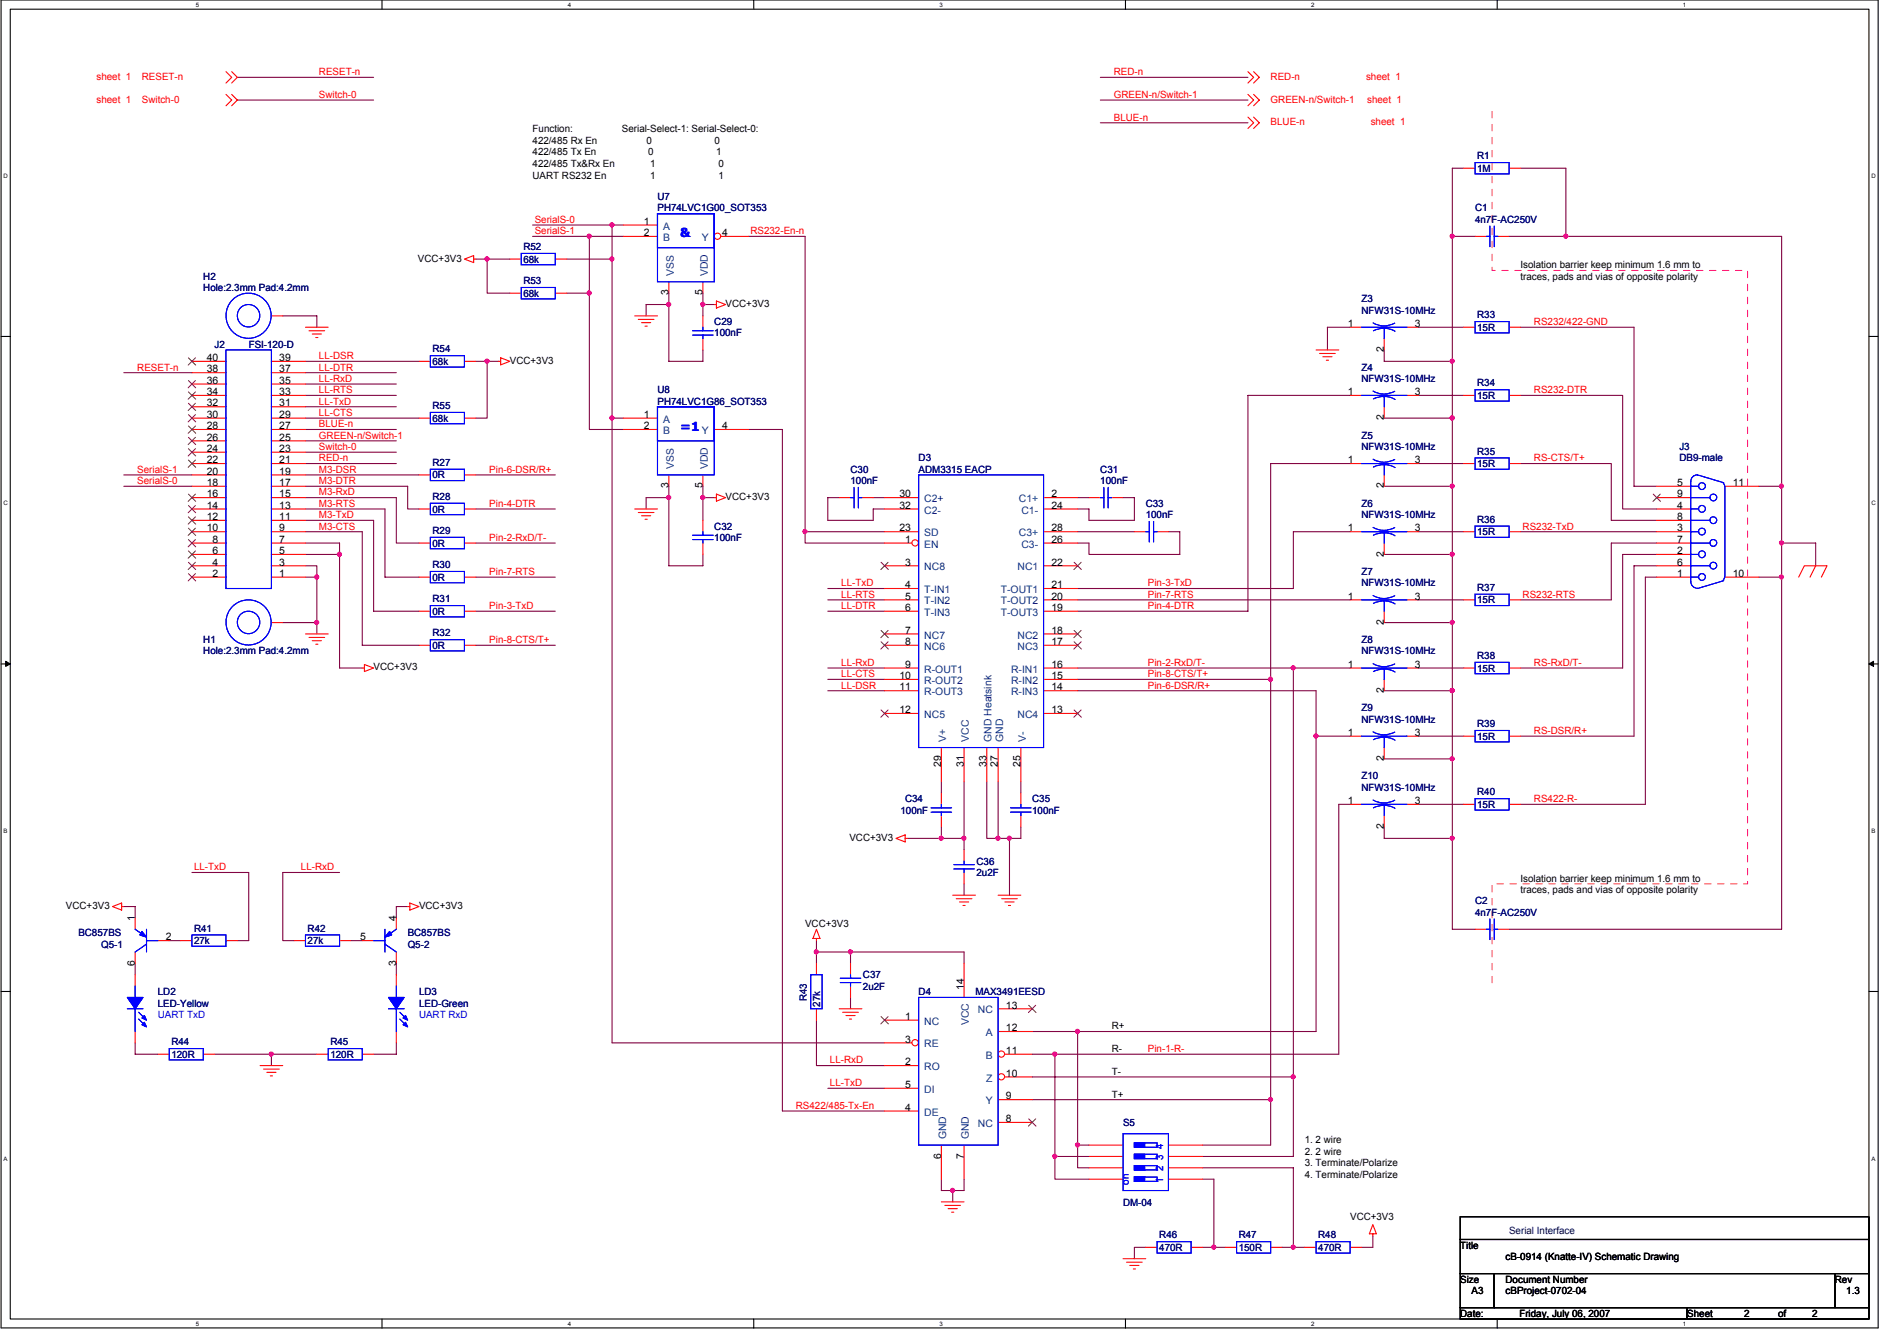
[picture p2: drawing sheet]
<svg xmlns="http://www.w3.org/2000/svg" width="297mm" height="210mm" viewBox="0 0 297 210" stroke-linecap="round" stroke-linejoin="round" font-family="sans-serif">
<path d="M.2 0h293.9v207.9h-293.9zM1.6 1.4h291v205.1h-291z" fill="none" stroke="#000" stroke-width=".17"/>
<g fill="#fff">
<path d="M30.7 .2h.5v1.1h-.5z"/>
<path d="M30.7 206.7h.5v1h-.5z"/>
</g>
<path d="M59.8 0v1.4M59.8 206.5v1.4" fill="none" stroke="#000" stroke-width=".17"/>
<g fill="#fff">
<path d="M88.9 .2h.5v1.1h-.5z"/>
<path d="M88.9 206.7h.5v1h-.5z"/>
</g>
<path d="M118 0v1.4M118 206.5v1.4" fill="none" stroke="#000" stroke-width=".17"/>
<g fill="#fff">
<path d="M147.1 .2h.5v1.1h-.5z"/>
<path d="M147.1 206.7h.5v1h-.5z"/>
</g>
<path d="M176.2 0v1.4M176.2 206.5v1.4" fill="none" stroke="#000" stroke-width=".17"/>
<g fill="#fff">
<path d="M205.3 .2h.5v1.1h-.5z"/>
<path d="M205.3 206.7h.5v1h-.5z"/>
</g>
<path d="M234.4 0v1.4M234.4 206.5v1.4" fill="none" stroke="#000" stroke-width=".17"/>
<g fill="#fff">
<path d="M263.5 .2h.5v1.1h-.5z"/>
<path d="M263.5 206.7h.5v1h-.5z"/>
<path d="M.5 27.1h.7v1h-.7z"/>
<path d="M293 27.1h.7v1h-.7z"/>
<path d="M.5 78.3h.7v1h-.7z"/>
<path d="M293 78.3h.7v1h-.7z"/>
</g>
<path d="M.2 52.7h1.4M292.6 52.7h1.5" fill="none" stroke="#000" stroke-width=".17"/>
<g fill="#fff">
<path d="M.5 129.5h.7v1.1h-.7z"/>
<path d="M293 129.5h.7v1.1h-.7z"/>
</g>
<path d="M.2 103.9h1.4M292.6 103.9h1.5" fill="none" stroke="#000" stroke-width=".17"/>
<path d="M.9 103.5l.7 .4-.7 .4zM292.6 103.9l.8-.4v.8z" fill="#000" stroke="#000" stroke-width=".16"/>
<g fill="#fff">
<path d="M.5 180.8h.7v1.1h-.7z"/>
<path d="M293 180.8h.7v1.1h-.7z"/>
</g>
<path d="M.2 155.2h1.4M292.6 155.2h1.5M228.6 190.5h64v3.5h-64zM228.6 194h64v5.3h-64zM228.6 199.3h5.4v5.4h-5.4zM234 199.3h53.3v5.4h-53.3zM287.3 199.3h5.3v5.4h-5.3zM228.6 204.7h35.6v1.8h-35.6zM264.2 204.7h28.4v1.8h-28.4z" fill="none" stroke="#000" stroke-width=".17"/>
<g fill="none" stroke="#800040" stroke-width=".17">
<path d="M37.2 15.7h21.3M37.2 12.1h21.3M172.3 19.2h23.1M172.3 15.7h23.1M172.3 12.1h23.1M83.4 35.2h14.2M83.4 37h14.2M92.3 37v8.9h-3.6M95.8 35.2v5.4h-7.1M117.2 37h8.9v46.2M227.4 37v108.5h3.6M229.2 26.3h-1.8v10.7h3.6"/>
<path d="M236.3 37h42.7v108.5h-42.7M238.1 26.3h7.1v10.7M19.4 58.3h10.7M44.3 49.4h5.3v1.8M47.8 56.6h17.8M47.8 58.3h14.3M74.5 56.6h3.6M74.5 40.6h5.3M76.3 40.6v5.3h3.5M76.3 56.6v8.8h-1.8M92.3 45.9v21.3h5.3M95.8 40.6v24.8h1.8"/>
<path d="M104.7 45.9v10.7h5.4v-1.8M104.7 47.7h-3.5v1.7M110.1 45.9v1.8h1.7M110.1 47.7v1.7M211.4 51.2h-3.5v3.6M216.7 54.8v1.8h10.7M222.1 51.2h7.1M238.1 51.2h17.8v24.9h3.5M19.4 76.1h10.7M19.4 74.3h10.7M47.8 76.1h16v3.6h1.8M47.8 77.9h14.3v7.1h3.5"/>
<path d="M47.8 79.7h12.5v10.6h5.3M47.8 61.9h14.3M47.8 72.6h14.3M47.8 65.4h17.8M47.8 67.2h14.3M47.8 74.3h17.8M47.8 60.1h14.3M47.8 63.7h14.3M47.8 69h14.3M47.8 70.8h14.3M74.5 79.7h12.4M74.5 74.3h12.4"/>
<path d="M95.8 65.4v97.8h42.7M104.7 76.1v12.5h5.4v-1.8M104.7 77.9h-3.5v1.8M110.1 76.1v1.8h1.7M110.1 77.9v3.5M117.2 67.2h5.3v106.7h16M131.4 77.9h-1.8v3.5h7.1v-1.7h1.8M136.7 77.9h1.8M168.7 77.9h1.8M175.8 77.9h1.8v3.5h-7.1v-1.7h-1.8M211.4 72.6h-12.4v106.6h-10.7M211.4 61.9h-16v33.8h-26.7"/>
<path d="M216.7 76.1h10.7M216.7 65.4h10.7M222.1 61.9h7.1M222.1 72.6h7.1M238.1 72.6h14.2v8.8h7.1M238.1 61.9h16v17.8h5.3M275.4 76.1h3.6M44.3 97.5h5.3M47.8 88.6h1.8v1.7M47.8 86.8h5.4v17.8h3.5M47.8 81.4h10.7v14.3h7.1M47.8 90.3h1.8"/>
<path d="M47.8 83.2h8.9v17.8h8.9M47.8 85h5.4v1.8M49.6 90.3v8.9M74.5 90.3h12.4M74.5 85h12.4M74.5 95.7h12.4M126.1 83.2v1.8h12.4M126.1 83.2h12.4M129.6 93.9h8.9M129.6 92.1h8.9M129.6 95.7h8.9M168.7 93.9h42.7"/>
<path d="M168.7 83.2h8.9M183 83.2h1.7v3.6h-14.2v-1.8h-1.8M211.4 83.2h-8.9v8.9h-33.8M216.7 86.8h10.7M216.7 97.5h10.7M222.1 93.9h7.1M222.1 83.2h7.1M238.1 83.2h21.3M259.4 86.8h-5.3v17.8h-16M259.4 85h-7.1v8.9h-14.2M259.4 90.3h-1.8v35.6h-19.5M259.4 88.6h-3.5v26.6h-17.8"/>
<path d="M275.4 90.3h3.6M279 85h5.3v3.6M74.5 101h12.4M129.6 104.6h8.9M129.6 108.1h8.9M129.6 106.3h8.9M168.7 108.1h37.4v7.1h5.3M168.7 104.6h42.7M168.7 106.3h30.3M202.5 104.6v64M206.1 115.2v46.3h-44.5M216.7 118.8h10.7"/>
<path d="M216.7 108.1h10.7M222.1 104.6h7.1M222.1 115.2h7.1M30.1 136.6h8.8v10.6h-1.7M53.2 136.6h-8.9v10.6h1.8M142.1 131.2h8.9M147.4 122.3v1.8M147.4 129.5v1.7M151 122.3v10.7M151 138.3v1.8M154.5 122.3v8.9h1.8M156.3 122.3v8.9"/>
<path d="M158.1 131.2v8.9M159.8 122.3v1.8M159.8 129.5v1.7h-3.5M211.4 125.9h-1.8v39.1h-44.4M216.7 129.5v1.7h10.7M222.1 125.9h7.1M19.4 141.9h1.8v1.8M21.2 150.8v1.8M26.5 147.2h1.8M54.9 147.2h1.8M62.1 150.8v1.8M63.8 141.9h-1.7v1.8"/>
<path d="M127.8 147.2v3.6M127.8 159.7v7.1h10.7M127.8 149h5.4M133.2 150.8v-1.8h17.8v1.8M133.2 156.1v1.8M21.2 163.2v1.8h3.5M33.6 165h16M42.5 165v1.8M62.1 163.2v1.8h-3.6M129.6 170.3h8.9M161.6 165h3.6v16M161.6 168.6h40.9v12.4h-14.2"/>
<path d="M161.6 172.1h37.4M168.7 179.2v3.6h1.8M168.7 179.2h1.8M168.7 161.5v17.7M147.4 184.6v1.8h3.6v-1.8M149.2 186.4v1.7M165.2 181v3.6h5.3M165.2 181h5.3M179.4 195.2h-1.8v1.8M188.3 184.6h1.8v10.6M188.3 195.2h3.6M188.3 182.8h14.2v12.4"/>
<path d="M200.7 195.2h3.6M215 193.5v1.7h-1.8"/>
</g>
<g fill="#f0f" stroke="#f0f" stroke-width=".17">
<circle cx="165.2" cy="165" r=".32"/>
<circle cx="278.9" cy="90.3" r=".32"/>
<circle cx="278.9" cy="85" r=".32"/>
<circle cx="168.7" cy="179.2" r=".32"/>
<circle cx="165.2" cy="181" r=".32"/>
<circle cx="168.7" cy="161.4" r=".32"/>
<circle cx="202.5" cy="168.5" r=".32"/>
<circle cx="149.2" cy="186.3" r=".32"/>
<circle cx="156.3" cy="131.2" r=".32"/>
<circle cx="158" cy="131.2" r=".32"/>
<circle cx="150.9" cy="131.2" r=".32"/>
<circle cx="126" cy="83.2" r=".32"/>
<circle cx="227.4" cy="56.5" r=".32"/>
<circle cx="227.4" cy="131.2" r=".32"/>
<circle cx="227.4" cy="118.8" r=".32"/>
<circle cx="227.4" cy="108.1" r=".32"/>
<circle cx="227.4" cy="97.4" r=".32"/>
<circle cx="227.4" cy="86.8" r=".32"/>
<circle cx="227.4" cy="65.4" r=".32"/>
<circle cx="147.4" cy="131.2" r=".32"/>
<circle cx="227.4" cy="76.1" r=".32"/>
<circle cx="190" cy="195.2" r=".32"/>
<circle cx="202.5" cy="195.2" r=".32"/>
<circle cx="104.7" cy="47.6" r=".32"/>
<circle cx="104.7" cy="77.9" r=".32"/>
<circle cx="110" cy="77.9" r=".32"/>
<circle cx="110" cy="47.6" r=".32"/>
<circle cx="227.4" cy="37" r=".32"/>
<circle cx="278.9" cy="76.1" r=".32"/>
<circle cx="245.2" cy="37" r=".32"/>
<circle cx="202.5" cy="104.5" r=".32"/>
<circle cx="206.1" cy="115.2" r=".32"/>
<circle cx="198.9" cy="106.3" r=".32"/>
<circle cx="92.3" cy="37" r=".32"/>
<circle cx="95.8" cy="40.5" r=".32"/>
<circle cx="92.3" cy="45.9" r=".32"/>
<circle cx="95.8" cy="65.4" r=".32"/>
<circle cx="133.2" cy="149" r=".32"/>
<circle cx="127.8" cy="149" r=".32"/>
<circle cx="42.5" cy="165" r=".32"/>
<circle cx="49.6" cy="97.4" r=".32"/>
<circle cx="49.6" cy="90.3" r=".32"/>
<circle cx="53.1" cy="86.8" r=".32"/>
<circle cx="95.8" cy="35.2" r=".32"/>
<circle cx="76.3" cy="40.5" r=".32"/>
<circle cx="76.3" cy="56.5" r=".32"/>
<circle cx="198.9" cy="172.1" r=".32"/>
</g>
<g fill="none" stroke="#f00" stroke-width=".17">
<path d="M35.4 11.2l.9 .9-.9 .9M35.4 14.8l.9 .9-.9 .9M36.3 11.2l.9 .9-.9 .9M36.3 14.8l.9 .9-.9 .9M195.4 18.3l.9 .9-.9 .9M195.4 11.2l.9 .9-.9 .9M195.4 14.8l.9 .9-.9 .9M196.3 18.3l.9 .9-.9 .9M196.3 11.2l.9 .9-.9 .9M196.3 14.8l.9 .9-.9 .9M229.2 26.3h1.8M236.3 26.3h1.8"/>
<path d="M47.8 51.2h3.6M48.4 51.8h2.4M48.9 52.3h1.4M49.4 52.8h.4M72.7 40.6l1.5-.6v1.1zM74.2 40.6h.3M78.1 56.6h.3M78.4 56l1.4 .6-1.4 .5zM99.4 49.4h3.6M99.9 50h2.5M100.5 50.5h1.4M101 51.1h.3"/>
<path d="M111.8 47.7h.4M112.2 47.1l1.4 .6-1.4 .5zM206.1 54.8h3.5M206.6 55.3h2.5M207.1 55.8h1.5M207.7 56.4h.3M65.6 79.7h1.8M65.6 74.3h1.8M72.7 79.7h1.8M72.7 74.3h1.8M99.4 79.7h3.6M111.8 77.9h.4"/>
<path d="M112.2 77.3l1.4 .6-1.4 .5zM131.4 77.9h1.8M135 77.9h1.7M138.5 79.7h5.3M138.5 77.9h5.3M163.4 79.7h5.3M163.4 77.9h5.3M211.4 72.6h1.8M216.7 74.3v1.8M220.3 72.6h1.8M47.8 99.2h3.6M48.4 99.8h2.4"/>
<path d="M99.9 80.2h2.5M100.5 80.7h1.4M101 81.3h.3M110.1 81.4v1.8M110.1 85v1.8M138.5 99.2h5.3M138.5 93.9h5.3M138.5 95.7h5.3M138.5 92.1h5.3M138.5 83.2h5.3M163.4 93.9h5.3M163.4 95.7h5.3"/>
<path d="M163.4 92.1h5.3M163.4 83.2h5.3M163.4 85h5.3M229.2 93.9h1.8M236.3 93.9h1.8M281.6 90.3l.9-1.7h3.6l-.9 1.7M284.3 88.6l-.9 1.7M48.9 100.3h1.4M49.4 100.8h.4M56.7 104.6h.4M57.1 104l1.4 .6-1.4 .5zM138.5 104.6h5.3"/>
<path d="M138.5 108.1h5.3M138.5 106.3h5.3M138.5 101h5.3M147.4 117v5.3M151 117v5.3M156.3 117v5.3M159.8 117v5.3M163.4 104.6h5.3M163.4 108.1h5.3M163.4 106.3h5.3M211.4 115.2h1.8M216.7 117v1.8"/>
<path d="M220.3 115.2h1.8M140.3 131.2l1.4-.5v1.1zM141.7 131.2h.4M17.6 141.9l1.4-.5v1.1zM19 141.9h.4M63.8 141.9h.4M64.2 141.4l1.4 .5-1.4 .6zM127.8 145.5l.6 1.4h-1.1zM127.8 146.9v.3M131.4 157.9h3.6M131.9 158.5h2.5M132.5 159h1.4"/>
<path d="M133 159.5h.3M133.2 150.8v1.8M133.2 154.3v1.8M149.2 140.1h3.5M149.7 140.7h2.5M150.2 141.2h1.5M150.8 141.7h.3M156.3 140.1h3.5M156.8 140.7h2.5M157.3 141.2h1.5M157.9 141.7h.3M40.7 166.8h3.6"/>
<path d="M41.3 167.3h2.4M41.8 167.9h1.4M42.3 168.4h.4M147.4 188.1h3.6M148 188.7h2.4M148.5 189.2h1.4M149 189.7h.3M175.8 197h3.6M176.4 197.6h2.5M176.9 198.1h1.4M177.5 198.6h.3M179.4 195.2h1.8"/>
<path d="M186.5 195.2h1.8M215 191.7l.5 1.4h-1.1zM215 193.1v.4"/>
</g>
<path d="M233.6 17.4v24.9h40v96h-40v16" fill="none" stroke="#ff0080" stroke-width=".16" stroke-dasharray="1 1 1 1 1 1 1 1"/>
<g fill="none" stroke="#00f" stroke-width=".17">
<path d="M231 25.4h5.3v1.8h-5.3zM67.4 73.4h5.3v1.8h-5.3zM67.4 78.8h5.3v1.8h-5.3zM133.2 77.9h.5M133.7 76.3v3.2M134.4 76.3v3.2M134.4 77.9h.6M213.2 72.6h7.1M215 71.9a3.4 3.4 0 0 0 3.4 0M215.1 73.1a3.6 3.6 0 0 1 3.3 .1M216.7 72.7v1.6M108.5 84.5h3.2"/>
<path d="M108.5 83.8h3.2M110.1 83.2v.6M110.1 84.5v.5M231 93h5.3v1.8h-5.3zM213.2 115.2h7.1M215 114.6a3.4 3.4 0 0 0 3.4 0M215.1 115.8a3.6 3.6 0 0 1 3.3 .1M216.7 115.4v1.6M131.6 153.8h3.2M131.6 153.1h3.2M133.2 152.6v.5M133.2 153.8v.5"/>
<path d="M181.2 194.4h5.3v1.7h-5.3z"/>
</g>
<path d="M138 98.7l1.1 1.1M139.1 98.7l-1.2 1.1M138 100.5l1.1 1.1M139.1 100.5l-1.2 1.1" fill="none" stroke="#804000" stroke-width=".16"/>
<circle cx="143.3" cy="85" r=".5" fill="#fff" stroke="#f00" stroke-width=".17"/>
<g fill="none" stroke="#f00" stroke-width=".17">
<path d="M97.6 37h5.4M97.6 35.2h5.4M231 37h1.7M234.5 37h1.8M79.8 40.6h1.8M86.9 40.6h1.8M104.7 44.1v1.8M110.1 49.4v1.8M110.1 53v1.8M211.4 51.2h1.8M216.7 53v1.8M220.3 51.2h1.8"/>
<path d="M97.6 65.4h5.4M97.6 67.2h5.4M104.7 74.3v1.8M110.1 74.3v1.8M111.8 67.2h5.4M211.4 61.9h1.8M216.7 63.7v1.7M220.3 61.9h1.8M229.2 61.9h1.8M236.3 61.9h1.8M42.5 97.5h1.8M65.6 85h1.8"/>
<path d="M65.6 90.3h1.8M65.6 95.7h1.8M72.7 85h1.8M72.7 90.3h1.8M72.7 95.7h1.8M138.5 85h4.3M138.5 88.6h5.3M163.4 88.6h5.3M163.4 99.2h5.3M229.2 83.2h1.8M236.3 83.2h1.8M65.6 101h1.8"/>
<path d="M72.7 101h1.8M138.5 111.7h5.3M154.5 117v5.3M163.4 111.7h5.3M163.4 101h5.3M229.2 115.2h1.8M236.3 115.2h1.8M147.4 124.1v1.8M147.4 127.7v1.8M159.8 124.1v1.8M159.8 127.7v1.8M229.2 125.9h1.8"/>
<path d="M236.3 125.9h1.8M21.2 143.7v1.8M21.2 149v1.8M24.7 147.2h1.8M28.3 147.2h1.8M35.4 147.2h1.8M49.6 165h1.8M56.7 165h1.8M170.5 179.2h5.3M183 179.2h5.3M170.5 184.6h5.3M170.5 182.8h5.3"/>
<path d="M170.5 181h5.3M183 184.6h5.3M183 182.8h5.3M183 181h5.3M191.9 195.2h1.7M199 195.2h1.7M204.3 195.2h1.8M211.4 195.2h1.8"/>
</g>
<path d="M138 88l1.1 1.2M139.1 88l-1.2 1.2M168.2 98.7l1.1 1.1M168.2 88l1.1 1.2M169.3 98.7l-1.2 1.1M169.3 88l-1.2 1.2M138 111.1l1.1 1.2M139.1 111.1l-1.2 1.2M168.2 111.1l1.1 1.2M168.2 100.5l1.1 1.1M169.3 111.1l-1.2 1.2M169.3 100.5l-1.2 1.1" fill="none" stroke="#804000" stroke-width=".16"/>
<g fill="none" stroke="#00f" stroke-width=".17">
<path d="M81.6 39.7h5.3v1.7h-5.3zM232.7 37h.6M233.3 35.4v3.2M234 35.4v3.2M234 37h.5M108.5 52.5h3.2M108.5 51.8h3.2M110.1 51.2v.6M110.1 52.5v.5M213.2 51.2h7.1M215 50.5a3.4 3.4 0 0 0 3.4 .1M215.1 51.8a3.6 3.6 0 0 1 3.3 .1"/>
<path d="M216.7 51.4v1.6M103 63.7h8.8v10.6h-8.8zM103 63.7h8.8v5.3h-8.8zM143.8 74.3h19.6v42.7h-19.6zM213.2 61.9h7.1M215 61.2a3.4 3.4 0 0 0 3.4 .1M215.1 62.4a3.6 3.6 0 0 1 3.3 .1M216.7 62.1v1.6M231 61h5.3v1.8h-5.3zM67.4 84.1h5.3v1.8h-5.3zM67.4 89.5h5.3v1.7h-5.3zM67.4 94.8h5.3v1.8h-5.3z"/>
<path d="M231 82.3h5.3v1.8h-5.3zM67.4 100.1h5.3v1.8h-5.3zM231 114.3h5.3v1.8h-5.3zM145.8 127.1h3.2M145.8 126.4h3.2M147.4 125.9v.5M147.4 127.1v.6M158.2 127.1h3.3M158.2 126.4h3.3M159.8 125.9v.5M159.8 127.1v.6M231 125h5.3v1.8h-5.3z"/>
<path d="M21.2 145.5l1.7 1.2M22.9 147.8l-1.7 1.2M22.9 145.5v3.5M22.9 147.2h1.8M30.1 146.3h5.3v1.8h-5.3zM51.4 164.1h5.3v1.8h-5.3zM175.8 177.5h7.2v8.9h-7.2zM177.6 178.9h3.6v.7h-3.6zM177.6 180.7h3.6v.7h-3.6zM177.6 182.5h3.6v.6h-3.6zM177.6 184.2h3.6v.7h-3.6zM193.6 194.4h5.4v1.7h-5.4z"/>
<path d="M206.1 194.4h5.3v1.7h-5.3z"/>
<circle cx="38.9" cy="97.4" r="1.76"/>
<circle cx="38.9" cy="97.4" r="3.5"/>
</g>
<g fill="#00f" stroke="#00f" stroke-width=".17">
<path d="M177.6 184.2h1.6v.7h-1.6z" fill-rule="evenodd"/>
<path d="M177.6 182.5h1.6v.6h-1.6z" fill-rule="evenodd"/>
<path d="M177.6 180.7h1.6v.7h-1.6z" fill-rule="evenodd"/>
<path d="M177.6 178.9h1.6v.7h-1.6z" fill-rule="evenodd"/>
<path d="M177.6 184.2h1.6v.7h-1.6z" fill-rule="evenodd"/>
<path d="M177.6 182.5h1.6v.6h-1.6z" fill-rule="evenodd"/>
<path d="M177.6 180.7h1.6v.7h-1.6z" fill-rule="evenodd"/>
<path d="M177.6 178.9h1.6v.7h-1.6z" fill-rule="evenodd"/>
<path d="M22.2 145.8l.7 .9-1-.4z" fill-rule="evenodd"/>
<path d="M22.2 145.8l.7 .9-1-.4z" fill-rule="evenodd"/>
</g>
<circle cx="112.4" cy="37" r=".5" fill="#fff" stroke="#f00" stroke-width=".17"/>
<g fill="none" stroke="#f00" stroke-width=".17">
<path d="M112.9 37h4.3M30.1 58.3h5.3M30.1 56.6h5.3M42.5 58.3h5.3M42.5 56.6h5.3M65.6 56.6h1.8M72.7 56.6h1.8M79.8 45.9h1.8M86.9 45.9h1.8M110.1 44.1v1.8M30.1 77.9h5.3M30.1 65.4h5.3"/>
<path d="M30.1 76.1h5.3M30.1 79.7h5.3M30.1 74.3h5.3M30.1 72.6h5.3M30.1 70.8h5.3M30.1 69h5.3M30.1 67.2h5.3M30.1 63.7h5.3M30.1 61.9h5.3M30.1 60.1h5.3M42.5 77.9h5.3M42.5 65.4h5.3"/>
<path d="M42.5 76.1h5.3M42.5 79.7h5.3M42.5 74.3h5.3M42.5 72.6h5.3M42.5 70.8h5.3M42.5 69h5.3M42.5 67.2h5.3M42.5 63.7h5.3M42.5 61.9h5.3M42.5 60.1h5.3M65.6 65.4h1.8M72.7 65.4h1.8"/>
<path d="M170.5 77.9h1.8M174.1 77.9h1.7M259.4 77.9h5.3M259.4 76.1h5.3M259.4 79.7h5.3M270.1 76.1h5.3M30.1 81.4h5.3M30.1 83.2h5.3M30.1 85h5.3M30.1 86.8h5.3M30.1 88.6h5.3M30.1 90.3h5.3"/>
<path d="M42.5 81.4h5.3M42.5 83.2h5.3M42.5 85h5.3M42.5 86.8h5.3M42.5 88.6h5.3M42.5 90.3h5.3M259.4 81.4h5.3M259.4 83.2h5.3M259.4 85h5.3M259.4 86.8h5.3M259.4 88.6h5.3M259.4 90.3h5.3"/>
<path d="M270.1 90.3h5.3M229.2 104.6h1.8M236.3 104.6h1.8M151 133v1.8M151 136.6v1.7M211.4 125.9h1.8M216.7 127.7v1.8M220.3 125.9h1.8M46.1 147.2h1.7M53.2 147.2h1.7M62.1 152.6v1.7M138.5 159.7h5.3"/>
<path d="M231 145.5h1.7M234.5 145.5h1.8M24.7 165h1.8M31.8 165h1.8M62.1 161.5v1.7M138.5 166.8h5.3"/>
</g>
<g fill="none" stroke="#00f" stroke-width=".17">
<path d="M103 33.4h8.8v10.7h-8.8zM103 33.4h8.8v5.4h-8.8zM35.4 54.8h7.1v37.3h-7.1zM67.4 55.7h5.3v1.7h-5.3zM81.6 45h5.3v1.8h-5.3zM67.4 64.6h5.3v1.7h-5.3zM172.3 77.9h.5M172.8 76.3v3.2M173.5 76.3v3.2M173.5 77.9h.6M264.7 77.9h3.1M264.7 76.1h1.3"/>
<path d="M264.7 79.7h1.3M269.8 75.6l.2 .5M269.9 75.6l-4.1-1.3a1.01 1.01 0 0 0-1.1 1.1v15.7a1.03 1.03 0 0 0 1.1 1M270.1 76.1v14.2M264.7 81.4h3.1M264.7 83.2h1.3M264.7 85h3.1M264.7 86.8h1.3M264.7 88.6h3.1M264.7 90.3h1.3M269.9 90.9l-4.1 1.2M270 90.3l-.2 .5"/>
<path d="M231 103.7h5.3v1.8h-5.3zM149.3 136h3.3M149.3 135.3h3.3M151 134.8v.5M151 136v.6M213.2 125.9h7.1M215 125.2a3.4 3.4 0 0 0 3.4 .1M215.1 126.4a3.6 3.6 0 0 1 3.3 .1M216.7 126.1v1.6M47.8 146.3h5.4v1.8h-5.4zM60.8 157.9h2.5M62.1 154.3v1.8"/>
<path d="M62.1 157.9v3.6M62.6 158.5l1.1 1M62.6 159.5l1.1 1.1M232.7 145.5h.6M233.3 143.8v3.3M234 143.8v3.3M234 145.5h.5M26.5 164.1h5.3v1.8h-5.3z"/>
<circle cx="266.5" cy="79.6" r=".54"/>
<circle cx="266.5" cy="76.1" r=".54"/>
<circle cx="268.3" cy="77.9" r=".54"/>
<circle cx="266.5" cy="86.8" r=".54"/>
<circle cx="266.5" cy="83.2" r=".54"/>
<circle cx="266.5" cy="90.3" r=".54"/>
<circle cx="268.3" cy="81.4" r=".54"/>
<circle cx="268.3" cy="88.5" r=".54"/>
<circle cx="268.3" cy="85" r=".54"/>
</g>
<g fill="none" stroke="#804000" stroke-width=".16">
<path d="M29.5 59.6l1.1 1.1M29.5 56l1.1 1.1M30.6 59.6l-1.1 1.1M30.6 56l-1.1 1.1M29.5 79.1l1.1 1.2M29.5 77.3l1.1 1.2M29.5 72l1.1 1.2M29.5 70.2l1.1 1.2M29.5 68.5l1.1 1.1M29.5 66.7l1.1 1.1M29.5 64.9l1.1 1.1M29.5 63.1l1.1 1.2"/>
<path d="M29.5 61.3l1.1 1.2M30.6 79.1l-1.1 1.2M30.6 77.3l-1.1 1.2M30.6 72l-1.1 1.2M30.6 70.2l-1.1 1.2M30.6 68.5l-1.1 1.1M30.6 66.7l-1.1 1.1M30.6 64.9l-1.1 1.1M30.6 63.1l-1.1 1.2M30.6 61.3l-1.1 1.2M258.9 77.3l1.1 1.2M260 77.3l-1.2 1.2"/>
<path d="M29.5 89.8l1.1 1.1M29.5 88l1.1 1.2M29.5 86.2l1.1 1.2M29.5 84.5l1.1 1.1M29.5 82.7l1.1 1.1M29.5 80.9l1.1 1.1M30.6 89.8l-1.1 1.1M30.6 88l-1.1 1.2M30.6 86.2l-1.1 1.2M30.6 84.5l-1.1 1.1M30.6 82.7l-1.1 1.1M30.6 80.9l-1.1 1.1"/>
<path d="M138 159.1l1.1 1.2M139.1 159.1l-1.2 1.2"/>
</g>
<g fill="#00f" stroke="#00f" stroke-width=".17">
<path d="M63.1 160.4l.4-.4 .3 .7z" fill-rule="evenodd"/>
<path d="M63.1 159.3l.4-.3 .3 .7z" fill-rule="evenodd"/>
<path d="M60.8 156.1h2.5l-1.2 1.8z" fill-rule="evenodd"/>
<path d="M63.1 160.4l.4-.4 .3 .7z" fill-rule="evenodd"/>
<path d="M63.1 159.3l.4-.3 .3 .7z" fill-rule="evenodd"/>
<path d="M60.8 156.1h2.5l-1.2 1.8z" fill-rule="evenodd"/>
</g>
<circle cx="143.3" cy="163.2" r=".5" fill="#fff" stroke="#f00" stroke-width=".17"/>
<path d="M151 150.8v5.3M156.3 157.9h5.3M138.5 163.2h4.3M138.5 173.9h5.3M138.5 170.3h5.3M147.4 179.2v5.4M151 179.2v5.4M156.3 175.7h5.3M156.3 172.1h5.3" fill="none" stroke="#f00" stroke-width=".17"/>
<path d="M161.1 157.4l1.1 1.1M162.2 157.4l-1.2 1.1M161.1 175.1l1.1 1.2M162.2 175.1l-1.2 1.2" fill="none" stroke="#804000" stroke-width=".16"/>
<circle cx="156.8" cy="168.5" r=".5" fill="#fff" stroke="#f00" stroke-width=".17"/>
<path d="M157.3 168.6h4.3" fill="none" stroke="#f00" stroke-width=".17"/>
<circle cx="156.8" cy="165" r=".5" fill="#fff" stroke="#f00" stroke-width=".17"/>
<g fill="none" stroke="#f00" stroke-width=".17">
<path d="M42.5 49.4h1.8M229.2 51.2h1.8M236.3 51.2h1.8M229.2 72.6h1.8M236.3 72.6h1.8M177.6 83.2h1.8M181.2 83.2h1.8M211.4 93.9h1.8M211.4 83.2h1.8M216.7 85v1.8M216.7 95.7v1.8M220.3 93.9h1.8"/>
<path d="M220.3 83.2h1.8M211.4 104.6h1.8M216.7 106.3v1.8M220.3 104.6h1.8M21.2 152.6v1.7M56.7 147.2h1.8M62.1 143.7v1.8M62.1 149v1.8M127.8 150.8v1.8M127.8 157.9v1.8M21.2 161.5v1.7M156.3 161.5h5.3"/>
<path d="M157.3 165h4.3"/>
</g>
<g fill="none" stroke="#00f" stroke-width=".17">
<path d="M231 50.3h5.3v1.8h-5.3zM231 71.7h5.3v1.7h-5.3zM179.4 83.2h.6M180 81.6v3.2M180.6 81.6v3.2M180.6 83.2h.6M213.2 93.9h7.1M213.2 83.2h7.1M215 93.2a3.4 3.4 0 0 0 3.4 .1M215 82.5a3.4 3.4 0 0 0 3.4 .1M215.1 94.4a3.6 3.6 0 0 1 3.3 .1M215.1 83.8a3.6 3.6 0 0 1 3.3 .1"/>
<path d="M216.7 83.4v1.6M216.7 94.1v1.6M213.2 104.6h7.1M215 103.9a3.4 3.4 0 0 0 3.4 0M215.1 105.1a3.6 3.6 0 0 1 3.3 .1M216.7 104.7v1.6M19.9 157.9h2.5M21.2 154.3v1.8M21.2 157.9v3.6M21.7 158.5l1.1 1M21.7 159.5l1.1 1.1M58.5 147.2h1.8"/>
<path d="M60.3 147.8l1.8 1.2M60.3 145.5v3.5M62.1 145.5l-1.8 1.2M127 152.6h1.7v5.3h-1.7zM143.8 156.1h12.5v23.1h-12.5z"/>
<circle cx="38.9" cy="49.4" r="1.76"/>
<circle cx="38.9" cy="49.4" r="3.5"/>
</g>
<g fill="#00f" stroke="#00f" stroke-width=".17">
<path d="M22.2 160.4l.4-.4 .3 .7z" fill-rule="evenodd"/>
<path d="M22.2 159.3l.4-.3 .3 .7z" fill-rule="evenodd"/>
<path d="M19.9 156.1h2.5l-1.2 1.8z" fill-rule="evenodd"/>
<path d="M22.2 160.4l.4-.4 .3 .7z" fill-rule="evenodd"/>
<path d="M22.2 159.3l.4-.3 .3 .7z" fill-rule="evenodd"/>
<path d="M19.9 156.1h2.5l-1.2 1.8z" fill-rule="evenodd"/>
<path d="M61 145.8l.3 .5-1 .4z" fill-rule="evenodd"/>
<path d="M61 145.8l.3 .5-1 .4z" fill-rule="evenodd"/>
</g>
<g fill="#f0f" stroke="#f0f" stroke-width=".17">
<circle cx="165.2" cy="165" r=".32"/>
<circle cx="278.9" cy="90.3" r=".32"/>
<circle cx="278.9" cy="85" r=".32"/>
<circle cx="168.7" cy="179.2" r=".32"/>
<circle cx="165.2" cy="181" r=".32"/>
<circle cx="168.7" cy="161.4" r=".32"/>
<circle cx="202.5" cy="168.5" r=".32"/>
<circle cx="149.2" cy="186.3" r=".32"/>
<circle cx="156.3" cy="131.2" r=".32"/>
<circle cx="158" cy="131.2" r=".32"/>
<circle cx="150.9" cy="131.2" r=".32"/>
<circle cx="126" cy="83.2" r=".32"/>
<circle cx="227.4" cy="56.5" r=".32"/>
<circle cx="227.4" cy="131.2" r=".32"/>
<circle cx="227.4" cy="118.8" r=".32"/>
<circle cx="227.4" cy="108.1" r=".32"/>
<circle cx="227.4" cy="97.4" r=".32"/>
<circle cx="227.4" cy="86.8" r=".32"/>
<circle cx="227.4" cy="65.4" r=".32"/>
<circle cx="147.4" cy="131.2" r=".32"/>
<circle cx="227.4" cy="76.1" r=".32"/>
<circle cx="190" cy="195.2" r=".32"/>
<circle cx="202.5" cy="195.2" r=".32"/>
<circle cx="104.7" cy="47.6" r=".32"/>
<circle cx="104.7" cy="77.9" r=".32"/>
<circle cx="110" cy="77.9" r=".32"/>
<circle cx="110" cy="47.6" r=".32"/>
<circle cx="227.4" cy="37" r=".32"/>
<circle cx="278.9" cy="76.1" r=".32"/>
<circle cx="245.2" cy="37" r=".32"/>
<circle cx="202.5" cy="104.5" r=".32"/>
<circle cx="206.1" cy="115.2" r=".32"/>
<circle cx="198.9" cy="106.3" r=".32"/>
<circle cx="92.3" cy="37" r=".32"/>
<circle cx="95.8" cy="40.5" r=".32"/>
<circle cx="92.3" cy="45.9" r=".32"/>
<circle cx="95.8" cy="65.4" r=".32"/>
<circle cx="133.2" cy="149" r=".32"/>
<circle cx="127.8" cy="149" r=".32"/>
<circle cx="42.5" cy="165" r=".32"/>
<circle cx="49.6" cy="97.4" r=".32"/>
<circle cx="49.6" cy="90.3" r=".32"/>
<circle cx="53.1" cy="86.8" r=".32"/>
<circle cx="95.8" cy="35.2" r=".32"/>
<circle cx="76.3" cy="40.5" r=".32"/>
<circle cx="76.3" cy="56.5" r=".32"/>
<circle cx="198.9" cy="172.1" r=".32"/>
</g>
<g font-size="1.9" fill="#00f">
<text x="106.5" y="37.2">&amp;</text>
<text x="106.5" y="67.4">=1</text>
</g>
<g font-size="1.6" fill="#f00">
<text x="49.9" y="11.8">RESET-n</text>
<text x="174.4" y="11.8">RED-n</text>
<text x="15.1" y="12.5">sheet 1</text>
<text x="15.1" y="16">sheet 1</text>
<text x="22.2" y="12.5">RESET-n</text>
<text x="22.2" y="16">Switch-0</text>
<text x="49.9" y="15.3">Switch-0</text>
<text x="174.4" y="15.3">GREEN-n/Switch-1</text>
<text x="199" y="12.5">RED-n</text>
<text x="199" y="16">GREEN-n/Switch-1</text>
<text x="213.9" y="12.5">sheet 1</text>
<text x="214.1" y="16">sheet 1</text>
<text x="174.4" y="18.9">BLUE-n</text>
<text x="199" y="19.6">BLUE-n</text>
<text x="214.6" y="19.6">sheet 1</text>
<text x="83.7" y="34.9">SerialS-0</text>
<text x="83.7" y="36.7">SerialS-1</text>
<text x="117.5" y="36.7">RS232-En-n</text>
<text x="240.2" y="50.9">RS232/422-GND</text>
<text x="21.5" y="58">RESET-n</text>
<text x="49.9" y="56.2">LL-DSR</text>
<text x="49.9" y="58">LL-DTR</text>
<text x="49.9" y="59.8">LL-RxD</text>
<text x="49.9" y="61.6">LL-RTS</text>
<text x="49.9" y="63.3">LL-TxD</text>
<text x="49.9" y="65.1">LL-CTS</text>
<text x="240.2" y="61.6">RS232-DTR</text>
<text x="49.9" y="66.9">BLUE-n</text>
<text x="49.9" y="68.7">GREEN-n/Switch-1</text>
<text x="49.9" y="70.4">Switch-0</text>
<text x="21.5" y="75.8">SerialS-0</text>
<text x="21.5" y="74">SerialS-1</text>
<text x="49.9" y="77.6">M3-RxD</text>
<text x="49.9" y="75.8">M3-DTR</text>
<text x="49.9" y="74">M3-DSR</text>
<text x="49.9" y="72.2">RED-n</text>
<text x="76.6" y="74">Pin-6-DSR/R+</text>
<text x="240.2" y="72.2">RS-CTS/T+</text>
<text x="49.9" y="82.9">M3-CTS</text>
<text x="49.9" y="81.1">M3-TxD</text>
<text x="49.9" y="79.3">M3-RTS</text>
<text x="76.6" y="79.3">Pin-4-DTR</text>
<text x="238.4" y="82.9">RS232-TxD</text>
<text x="76.6" y="84.7">Pin-2-RxD/T-</text>
<text x="76.6" y="90">Pin-7-RTS</text>
<text x="76.6" y="95.3">Pin-3-TxD</text>
<text x="131.7" y="91.8">LL-TxD</text>
<text x="131.7" y="93.6">LL-RTS</text>
<text x="131.7" y="95.3">LL-DTR</text>
<text x="179.7" y="91.8">Pin-3-TxD</text>
<text x="179.7" y="93.6">Pin-7-RTS</text>
<text x="179.7" y="95.3">Pin-4-DTR</text>
<text x="238.4" y="93.6">RS232-RTS</text>
<text x="76.6" y="100.7">Pin-8-CTS/T+</text>
<text x="131.7" y="104.2">LL-RxD</text>
<text x="131.7" y="106">LL-CTS</text>
<text x="131.7" y="107.8">LL-DSR</text>
<text x="179.7" y="107.8">Pin-6-DSR/R+</text>
<text x="179.7" y="106">Pin-8-CTS/T+</text>
<text x="179.7" y="104.2">Pin-2-RxD/T-</text>
<text x="240.2" y="104.2">RS-RxD/T-</text>
<text x="240.2" y="114.9">RS-DSR/R+</text>
<text x="240.2" y="125.6">RS422-R-</text>
<text x="30.4" y="136.2">LL-TxD</text>
<text x="47.1" y="136.2">LL-RxD</text>
<text x="130" y="166.5">LL-RxD</text>
<text x="179.7" y="164.7">Pin-1-R-</text>
<text x="124.6" y="173.6">RS422/485-Tx-En</text>
<text x="130" y="170">LL-TxD</text>
</g>
<g font-size="1.6">
<text x="83.4" y="20.7">Function:</text>
<text x="83.4" y="22.5">422/485 Rx En</text>
<text x="97.4" y="20.7">Serial-Select-1: Serial-Select-0:</text>
<text x="101.2" y="22.5">0</text>
<text x="111.9" y="22.5">0</text>
<text x="83.4" y="24.3">422/485 Tx En</text>
<text x="83.4" y="26.1">422/485 Tx&amp;Rx En</text>
<text x="83.4" y="27.9">UART RS232 En</text>
<text x="101.5" y="24.3">0</text>
<text x="101.8" y="27.9">1</text>
<text x="101.8" y="26.1">1</text>
<text x="112.1" y="24.3">1</text>
<text x="112.5" y="27.9">1</text>
<text x="112.5" y="26.1">0</text>
<text x="100.8" y="35.2">1</text>
<text x="65.4" y="40.9">VCC+3V3</text>
<text x="100.8" y="37">2</text>
<text x="113.1" y="37">4</text>
<text x="238.1" y="42">Isolation barrier keep minimum 1.6 mm to</text>
<text x="104.7" y="46.2" transform="rotate(-90 104.7 46.2)">3</text>
<text x="110" y="46.2" transform="rotate(-90 110 46.2)">5</text>
<text x="238.1" y="43.8">traces, pads and vias of opposite polarity</text>
<text x="113.6" y="48">VCC+3V3</text>
<text x="211.1" y="51.2">1</text>
<text x="221.5" y="51.2">3</text>
<text x="32.4" y="58.3">38</text>
<text x="32.4" y="56.5">40</text>
<text x="43.7" y="58.3">37</text>
<text x="43.7" y="56.5">39</text>
<text x="79.8" y="56.9">VCC+3V3</text>
<text x="216.7" y="55.1" transform="rotate(-90 216.7 55.1)">2</text>
<text x="32.4" y="65.4">30</text>
<text x="32.4" y="63.6">32</text>
<text x="32.4" y="61.8">34</text>
<text x="32.4" y="60.1">36</text>
<text x="43.7" y="65.4">29</text>
<text x="43.7" y="63.6">31</text>
<text x="43.7" y="61.8">33</text>
<text x="43.7" y="60.1">35</text>
<text x="100.8" y="65.4">1</text>
<text x="211.1" y="61.8">1</text>
<text x="216.7" y="65.8" transform="rotate(-90 216.7 65.8)">2</text>
<text x="221.5" y="61.8">3</text>
<text x="32.4" y="70.7">24</text>
<text x="32.4" y="69">26</text>
<text x="32.4" y="67.2">28</text>
<text x="43.7" y="70.7">23</text>
<text x="43.7" y="69">25</text>
<text x="43.7" y="67.2">27</text>
<text x="100.8" y="67.2">2</text>
<text x="113.1" y="67.2">4</text>
<text x="32.4" y="77.9">16</text>
<text x="32.4" y="76.1">18</text>
<text x="32.4" y="74.3">20</text>
<text x="32.4" y="72.5">22</text>
<text x="43.7" y="77.9">15</text>
<text x="43.7" y="76.1">17</text>
<text x="43.7" y="74.3">19</text>
<text x="43.7" y="72.5">21</text>
<text x="104.7" y="76.5" transform="rotate(-90 104.7 76.5)">3</text>
<text x="110" y="76.5" transform="rotate(-90 110 76.5)">5</text>
<text x="140.8" y="77.9">30</text>
<text x="164.6" y="77.9">2</text>
<text x="211.1" y="72.5">1</text>
<text x="216.7" y="76.5" transform="rotate(-90 216.7 76.5)">2</text>
<text x="221.5" y="72.5">3</text>
<text x="262.6" y="76.1">5</text>
<text x="262.6" y="77.9">9</text>
<text x="271.3" y="76.1">11</text>
<text x="32.4" y="83.2">10</text>
<text x="32.4" y="81.4">12</text>
<text x="32.4" y="79.6">14</text>
<text x="43.7" y="83.2">9</text>
<text x="43.7" y="81.4">11</text>
<text x="43.7" y="79.6">13</text>
<text x="113.6" y="78.3">VCC+3V3</text>
<text x="140.8" y="79.6">32</text>
<text x="140.8" y="83.2">23</text>
<text x="164.6" y="79.6">24</text>
<text x="164.6" y="83.2">28</text>
<text x="211.1" y="83.2">1</text>
<text x="221.5" y="83.2">3</text>
<text x="262.6" y="79.6">4</text>
<text x="262.6" y="81.4">8</text>
<text x="262.6" y="83.2">3</text>
<text x="33.3" y="88.5">4</text>
<text x="33.3" y="86.7">6</text>
<text x="33.3" y="85">8</text>
<text x="43.7" y="88.5">3</text>
<text x="43.7" y="86.7">5</text>
<text x="43.7" y="85">7</text>
<text x="141.7" y="85">1</text>
<text x="141.7" y="88.5">3</text>
<text x="164.6" y="88.5">22</text>
<text x="164.6" y="85">26</text>
<text x="216.7" y="87.1" transform="rotate(-90 216.7 87.1)">2</text>
<text x="262.6" y="85">7</text>
<text x="262.6" y="86.7">2</text>
<text x="262.6" y="88.5">6</text>
<text x="33.3" y="90.3">2</text>
<text x="43.7" y="90.3">1</text>
<text x="141.7" y="92.1">4</text>
<text x="141.7" y="93.9">5</text>
<text x="141.7" y="95.6">6</text>
<text x="164.6" y="95.6">19</text>
<text x="164.6" y="93.9">20</text>
<text x="164.6" y="92.1">21</text>
<text x="211.1" y="93.9">1</text>
<text x="221.5" y="93.9">3</text>
<text x="262.6" y="90.3">1</text>
<text x="271.3" y="90.3">10</text>
<text x="141.7" y="99.2">7</text>
<text x="141.7" y="101">8</text>
<text x="164.6" y="101">17</text>
<text x="164.6" y="99.2">18</text>
<text x="216.7" y="97.8" transform="rotate(-90 216.7 97.8)">2</text>
<text x="58.5" y="104.9">VCC+3V3</text>
<text x="140.8" y="106.3">10</text>
<text x="141.7" y="104.5">9</text>
<text x="164.6" y="106.3">15</text>
<text x="164.6" y="104.5">16</text>
<text x="211.1" y="104.5">1</text>
<text x="221.5" y="104.5">3</text>
<text x="140.8" y="108.1">11</text>
<text x="140.8" y="111.6">12</text>
<text x="164.6" y="111.6">13</text>
<text x="164.6" y="108.1">14</text>
<text x="216.7" y="108.5" transform="rotate(-90 216.7 108.5)">2</text>
<text x="211.1" y="115.2">1</text>
<text x="216.7" y="119.1" transform="rotate(-90 216.7 119.1)">2</text>
<text x="221.5" y="115.2">3</text>
<text x="147.4" y="120" transform="rotate(-90 147.4 120)">29</text>
<text x="150.9" y="120" transform="rotate(-90 150.9 120)">31</text>
<text x="154.5" y="120" transform="rotate(-90 154.5 120)">33</text>
<text x="156.2" y="120" transform="rotate(-90 156.2 120)">27</text>
<text x="159.8" y="120" transform="rotate(-90 159.8 120)">25</text>
<text x="211.1" y="125.9">1</text>
<text x="221.5" y="125.9">3</text>
<text x="133" y="131.6">VCC+3V3</text>
<text x="216.7" y="129.8" transform="rotate(-90 216.7 129.8)">2</text>
<text x="10.3" y="142.3">VCC+3V3</text>
<text x="65.6" y="142.3">VCC+3V3</text>
<text x="238.1" y="138">Isolation barrier keep minimum 1.6 mm to</text>
<text x="238.1" y="139.8">traces, pads and vias of opposite polarity</text>
<text x="21.1" y="144.2" transform="rotate(-90 21.1 144.2)">1</text>
<text x="25.9" y="147.2">2</text>
<text x="56.4" y="147.2">5</text>
<text x="62" y="144.2" transform="rotate(-90 62 144.2)">4</text>
<text x="126.1" y="145.1">VCC+3V3</text>
<text x="21.1" y="151.1" transform="rotate(-90 21.1 151.1)">6</text>
<text x="62" y="151.1" transform="rotate(-90 62 151.1)">3</text>
<text x="150.9" y="154.9" transform="rotate(-90 150.9 154.9)">14</text>
<text x="141.7" y="159.6">1</text>
<text x="157.5" y="161.4">12</text>
<text x="157.5" y="157.9">13</text>
<text x="174.1" y="161.1">R+</text>
<text x="141.7" y="166.8">2</text>
<text x="141.7" y="163.2">3</text>
<text x="157.5" y="165">11</text>
<text x="174.1" y="164.7">R-</text>
<text x="141.7" y="173.9">4</text>
<text x="141.7" y="170.3">5</text>
<text x="157.5" y="172.1">9</text>
<text x="157.5" y="168.5">10</text>
<text x="174.1" y="168.2">T-</text>
<text x="174.1" y="171.8">T+</text>
<text x="157.5" y="175.6">8</text>
<text x="204.3" y="178.9">1. 2 wire</text>
<text x="147.4" y="181.4" transform="rotate(-90 147.4 181.4)">6</text>
<text x="150.9" y="181.4" transform="rotate(-90 150.9 181.4)">7</text>
<text x="204.3" y="180.7">2. 2 wire</text>
<text x="204.3" y="182.5">3. Terminate/Polarize</text>
<text x="204.3" y="184.4">4. Terminate/Polarize</text>
<text x="211.4" y="191">VCC+3V3</text>
<text x="228.6" y="195.5">Title</text>
<text x="235.8" y="197.2">cB-0914 (Knatte-IV) Schematic Drawing</text>
<text x="228.6" y="200.8">Size</text>
<text x="230.4" y="202.6">A3</text>
<text x="235.8" y="200.8">Document Number</text>
<text x="235.8" y="202.6">cBProject-0702-04</text>
<text x="287.3" y="200.8">Rev</text>
<text x="289.1" y="202.6">1.3</text>
<text x="228.6" y="206.1">Date:</text>
<text x="237.9" y="206.1">Friday, July 06, 2007</text>
<text x="264.2" y="206.1">Sheet</text>
<text x="273.1" y="206.1">2</text>
<text x="278.4" y="206.1">of</text>
<text x="283.8" y="206.1">2</text>
</g>
<g font-size="1.6" fill="#000080">
<text x="231.3" y="24.9">R1</text>
<text x="231.3" y="26.9">1M</text>
<text x="103" y="31.3">U7</text>
<text x="103" y="33.1">PH74LVC1G00_SOT353</text>
<text x="231" y="33.1">C1</text>
<text x="231" y="34.9">4n7F-AC250V</text>
<text x="82" y="39.2">R52</text>
<text x="82" y="41.1">68k</text>
<text x="31.8" y="43.8">H2</text>
<text x="31.8" y="45.6">Hole:2.3mm Pad:4.2mm</text>
<text x="82" y="44.5">R53</text>
<text x="82" y="46.4">68k</text>
<text x="213.2" y="47.3">Z3</text>
<text x="111.8" y="50.9">C29</text>
<text x="111.8" y="52.7">100nF</text>
<text x="213.2" y="49.1">NFW31S-10MHz</text>
<text x="231.3" y="49.8">R33</text>
<text x="231.3" y="51.8">15R</text>
<text x="33.6" y="54.4">J2</text>
<text x="38.9" y="54.4">FSI-120-D</text>
<text x="67.7" y="55.2">R54</text>
<text x="67.7" y="57.1">68k</text>
<text x="213.2" y="58">Z4</text>
<text x="213.2" y="59.8">NFW31S-10MHz</text>
<text x="67.7" y="64.1">R55</text>
<text x="67.7" y="66">68k</text>
<text x="103" y="61.6">U8</text>
<text x="103" y="63.3">PH74LVC1G86_SOT353</text>
<text x="231.3" y="60.5">R34</text>
<text x="231.3" y="62.4">15R</text>
<text x="213.2" y="68.7">Z5</text>
<text x="213.2" y="70.4">NFW31S-10MHz</text>
<text x="231.3" y="71.2">R35</text>
<text x="263" y="70.4">J3</text>
<text x="67.7" y="72.9">R27</text>
<text x="67.7" y="74.9">0R</text>
<text x="133.2" y="74">C30</text>
<text x="133.2" y="75.8">100nF</text>
<text x="143.8" y="72.2">D3</text>
<text x="143.8" y="74">ADM3315 EACP</text>
<text x="172.3" y="74">C31</text>
<text x="172.3" y="75.8">100nF</text>
<text x="231.3" y="73.1">15R</text>
<text x="263" y="72.2">DB9-male</text>
<text x="67.7" y="78.3">R28</text>
<text x="67.7" y="80.2">0R</text>
<text x="67.7" y="83.6">R29</text>
<text x="111.8" y="82.9">C32</text>
<text x="179.4" y="79.3">C33</text>
<text x="179.4" y="81.1">100nF</text>
<text x="213.2" y="79.3">Z6</text>
<text x="213.2" y="81.1">NFW31S-10MHz</text>
<text x="231.3" y="81.8">R36</text>
<text x="231.3" y="83.8">15R</text>
<text x="67.7" y="85.6">0R</text>
<text x="67.7" y="88.9">R30</text>
<text x="111.8" y="84.7">100nF</text>
<text x="67.7" y="90.9">0R</text>
<text x="67.7" y="94.3">R31</text>
<text x="213.2" y="90">Z7</text>
<text x="213.2" y="91.8">NFW31S-10MHz</text>
<text x="231.3" y="92.5">R37</text>
<text x="231.3" y="94.4">15R</text>
<text x="31.8" y="100.7">H1</text>
<text x="67.7" y="96.2">0R</text>
<text x="67.7" y="99.6">R32</text>
<text x="67.7" y="101.6">0R</text>
<text x="213.2" y="100.7">Z8</text>
<text x="31.8" y="102.4">Hole:2.3mm Pad:4.2mm</text>
<text x="213.2" y="102.4">NFW31S-10MHz</text>
<text x="231.3" y="103.2">R38</text>
<text x="231.3" y="105.1">15R</text>
<text x="213.2" y="111.3">Z9</text>
<text x="213.2" y="113.1">NFW31S-10MHz</text>
<text x="231.3" y="113.8">R39</text>
<text x="231.3" y="115.8">15R</text>
<text x="141.7" y="125.6">C34</text>
<text x="161.6" y="125.6">C35</text>
<text x="213.2" y="122">Z10</text>
<text x="213.2" y="123.8">NFW31S-10MHz</text>
<text x="231.3" y="124.5">R40</text>
<text x="141" y="127.3">100nF</text>
<text x="161.6" y="127.3">100nF</text>
<text x="231.3" y="126.4">15R</text>
<text x="152.9" y="135.3">C36</text>
<text x="152.9" y="137.1">2u2F</text>
<text x="231" y="141.6">C2</text>
<text x="231" y="143.3">4n7F-AC250V</text>
<text x="12.3" y="146.6">BC857BS</text>
<text x="15.8" y="148.3">Q5-1</text>
<text x="30.4" y="145.8">R41</text>
<text x="30.4" y="147.8">27k</text>
<text x="48.2" y="145.8">R42</text>
<text x="48.2" y="147.8">27k</text>
<text x="63.8" y="148.3">Q5-2</text>
<text x="63.8" y="146.6">BC857BS</text>
<text x="24.7" y="155.8">LD2</text>
<text x="65.6" y="155.8">LD3</text>
<text x="135.1" y="153.1">C37</text>
<text x="135.1" y="154.9">2u2F</text>
<text x="143.8" y="155.8">D4</text>
<text x="152.7" y="155.8">MAX3491EESD</text>
<text x="24.7" y="157.6">LED-Yellow</text>
<text x="65.6" y="157.6">LED-Green</text>
<text x="126.3" y="156.7" transform="rotate(-90 126.3 156.7)">R43</text>
<text x="128.4" y="157.6" transform="rotate(-90 128.4 157.6)">27k</text>
<text x="26.8" y="163.6">R44</text>
<text x="26.8" y="165.6">120R</text>
<text x="51.7" y="163.6">R45</text>
<text x="51.7" y="165.6">120R</text>
<text x="175.8" y="176.2">S5</text>
<text x="175.8" y="188.8">DM-04</text>
<text x="181.5" y="193.8">R46</text>
<text x="181.5" y="195.8">470R</text>
<text x="194" y="193.8">R47</text>
<text x="194" y="195.8">150R</text>
<text x="206.4" y="193.8">R48</text>
<text x="206.4" y="195.8">470R</text>
</g>
<g font-size="1.6" fill="#004080">
<text x="103.8" y="35.9">A</text>
<text x="103.8" y="37.7">B</text>
<text x="109.9" y="37.7">Y</text>
<text x="105.5" y="43.2" transform="rotate(-90 105.5 43.2)">VSS</text>
<text x="110.8" y="43.2" transform="rotate(-90 110.8 43.2)">VDD</text>
<text x="103.8" y="66.2">A</text>
<text x="103.8" y="67.9">B</text>
<text x="109.9" y="67.9">Y</text>
<text x="105.5" y="73.4" transform="rotate(-90 105.5 73.4)">VSS</text>
<text x="110.8" y="73.4" transform="rotate(-90 110.8 73.4)">VDD</text>
<text x="144.7" y="78.6">C2+</text>
<text x="144.7" y="80.4">C2-</text>
<text x="144.7" y="83.9">SD</text>
<text x="159.6" y="78.6">C1+</text>
<text x="159.6" y="83.9">C3+</text>
<text x="159.9" y="80.4">C1-</text>
<text x="144.7" y="85.7">EN</text>
<text x="144.7" y="89.3">NC8</text>
<text x="159.3" y="89.3">NC1</text>
<text x="159.9" y="85.7">C3-</text>
<text x="144.7" y="92.8">T-IN1</text>
<text x="144.7" y="94.6">T-IN2</text>
<text x="156.7" y="94.6">T-OUT2</text>
<text x="156.7" y="92.8">T-OUT1</text>
<text x="144.7" y="96.4">T-IN3</text>
<text x="144.7" y="99.9">NC7</text>
<text x="144.7" y="101.7">NC6</text>
<text x="156.7" y="96.4">T-OUT3</text>
<text x="159.3" y="101.7">NC3</text>
<text x="159.3" y="99.9">NC2</text>
<text x="144.7" y="105.3">R-OUT1</text>
<text x="144.7" y="107.1">R-OUT2</text>
<text x="158.3" y="107.1">R-IN2</text>
<text x="158.3" y="105.3">R-IN1</text>
<text x="144.7" y="108.8">R-OUT3</text>
<text x="144.7" y="112.4">NC5</text>
<text x="158.3" y="108.8">R-IN3</text>
<text x="159.3" y="112.4">NC4</text>
<text x="148.2" y="116.1" transform="rotate(-90 148.2 116.1)">V+</text>
<text x="151.7" y="116.1" transform="rotate(-90 151.7 116.1)">VCC</text>
<text x="155.3" y="116.1" transform="rotate(-90 155.3 116.1)">GND Heatsink</text>
<text x="157.1" y="116.1" transform="rotate(-90 157.1 116.1)">GND</text>
<text x="160.6" y="116.1" transform="rotate(-90 160.6 116.1)">V-</text>
<text x="144.7" y="160.4">NC</text>
<text x="151.7" y="160.5" transform="rotate(-90 151.7 160.5)">VCC</text>
<text x="153.1" y="158.6">NC</text>
<text x="144.7" y="167.5">RO</text>
<text x="144.7" y="164">RE</text>
<text x="154.3" y="165.7">B</text>
<text x="154.3" y="162.2">A</text>
<text x="144.7" y="171.1">DI</text>
<text x="154.3" y="172.8">Y</text>
<text x="154.4" y="169.3">Z</text>
<text x="144.7" y="174.6">DE</text>
<text x="148.2" y="178.4" transform="rotate(-90 148.2 178.4)">GND</text>
<text x="151.7" y="178.4" transform="rotate(-90 151.7 178.4)">GND</text>
<text x="153.1" y="176.4">NC</text>
</g>
<g font-size="1.6" fill="#00f">
<text x="24.7" y="159.3">UART TxD</text>
<text x="65.6" y="159.3">UART RxD</text>
<text x="176.8" y="185.5" transform="rotate(-90 176.8 185.5)">on</text>
<text x="182.1" y="185.1" transform="rotate(-90 182.1 185.1)">1 2 3 4</text>
</g>
<text font-size="1.6" fill="#000040" x="236.3" y="193.1">Serial Interface</text>
<g font-size=".9">
<text x="30.7" y="1.1">5</text>
<text x="88.9" y="1.1">4</text>
<text x="147.1" y="1.1">3</text>
<text x="205.3" y="1.1">2</text>
<text x="263.5" y="1.1">1</text>
<text x=".5" y="27.9">D</text>
<text x="293" y="27.9">D</text>
<text x=".5" y="79.1">C</text>
<text x="293" y="79.1">C</text>
<text x=".5" y="130.4">B</text>
<text x="293" y="130.4">B</text>
<text x=".5" y="181.7">A</text>
<text x="293" y="181.7">A</text>
<text x="30.7" y="207.5">5</text>
<text x="88.9" y="207.5">4</text>
<text x="147.1" y="207.5">3</text>
<text x="205.3" y="207.5">2</text>
<text x="263.5" y="207.5">1</text>
</g>
</svg>
